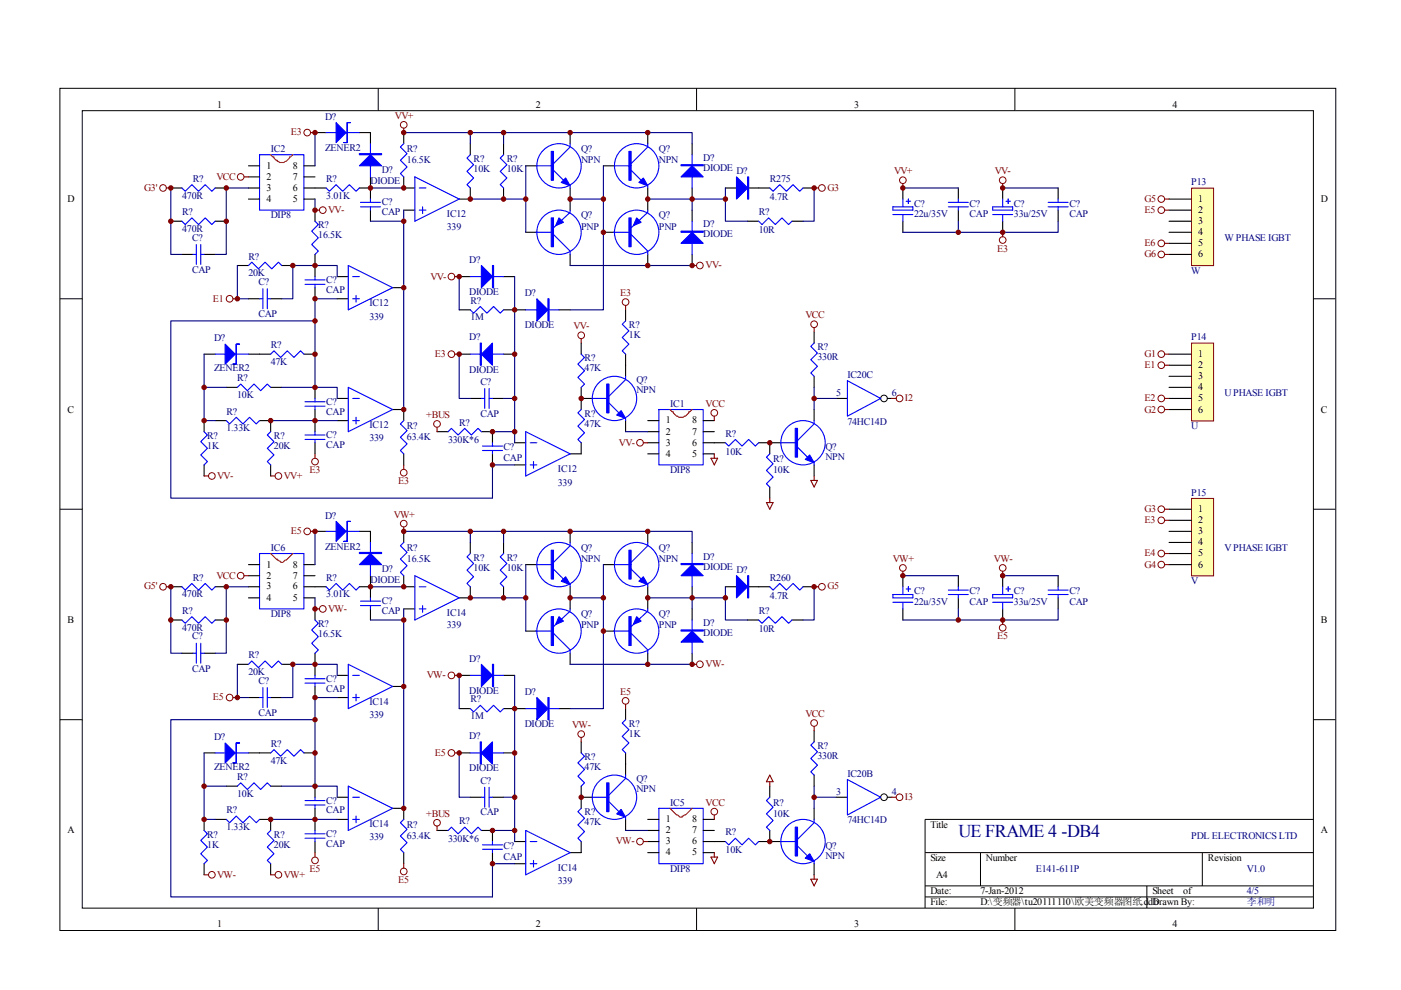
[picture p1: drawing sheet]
<svg xmlns="http://www.w3.org/2000/svg" width="297mm" height="210mm" viewBox="0 0 297 210" stroke-linecap="round" stroke-linejoin="round" font-family="sans-serif">
<g fill="none" stroke="#000" stroke-width=".21">
<path d="M12.7 18.7h270.5v178.6h-270.5zM80.2 18.7v4.7M147.7 18.7v4.7M215.2 18.7v4.7M17.4 23.5h261.1v169h-261.1zM12.7 63.3h4.7M278.4 63.3h4.7M12.7 108h4.7M278.4 108h4.7M12.7 152.6h4.7M278.4 152.6h4.7M278.4 173.7h-82.3v18.8"/>
<path d="M80.2 192.5v4.7M147.7 192.5v4.7M196.1 180.8h82.3M196.1 187.8h82.3M196.1 190.2h82.3M207.9 180.8v7M215.2 192.5v4.7M243.2 187.8v4.7M254.9 180.8v7"/>
<circle cx="187.4" cy="84.5" r=".7"/>
<circle cx="187.4" cy="169" r=".7"/>
</g>
<g fill="none" stroke="#00f" stroke-width=".23">
<path d="M38.6 39.9l.7 .7 1.4-1.4 1.4 1.4 1.4-1.4 1.4 1.4 .7-.7M55 32.8h9.4v11.8h-9.4zM69.1 39.9l.7 .7 1.5-1.4 1.4 1.4 1.4-1.4 1.4 1.4 .7-.7M69.1 28.1h7.1M78.5 30.5v7M85.6 30.5l-.7 .7 1.4 1.4-1.4 1.4 1.4 1.4-1.4 1.4 .7 .7M88 37.5l9.4 4.7-9.4 4.7zM88.9 39.9h1.4M99.7 32.8l-.7 .7 1.4 1.4-1.4 1.4 1.4 1.4-1.4 1.5 .7 .7M106.8 32.8l-.7 .7 1.4 1.4-1.4 1.4 1.4 1.4-1.4 1.5 .7 .7M113.8 35.2h3.5M117.3 36.1l2.2 2.1"/>
<path d="M120.9 30.5v.7l-3.6 3.5M120.9 39.4v.5M130.3 35.2h3.5M133.8 36.1l2.1 2.1M137.3 30.5v.7l-3.5 3.5M137.3 39.4v.5M146.7 32.8v7.1M163.2 39.9l.7 .7 1.4-1.4 1.4 1.4 1.4-1.4 1.5 1.4 .7-.7M38.6 46.9l.7 .7 1.4-1.4 1.4 1.4 1.4-1.4 1.4 1.4 .7-.7M40.9 53.9h.7M41.6 51.8v4.3M42.6 53.9h.7"/>
<path d="M42.6 51.8v4.3M52.7 56.3l.7-.7 1.4 1.4 1.4-1.4 1.4 1.4 1.4-1.4 .7 .7M64.7 59.3h4.2M66.8 46.9l.7 .7-1.4 1.4 1.4 1.4-1.4 1.4 1.4 1.4-.7 .7M66.8 58.6v.7M73.8 56.3l9.4 4.7-9.4 4.7zM74.8 58.6h1.4M76.4 42.9h4.3M76.4 43.9h4.3M78.5 42.2v.7M78.5 43.9v.7M88.9 44.6h1.4"/>
<path d="M89.6 43.9v1.4M99.7 58.6h7.1M113.6 49.3h3.3M117.3 49.7l3.6 3.5v.7M120.9 44.6v.4l-3.6 3.3M130 49.3h3.3M133.8 49.7l3.5 3.5v.7M137.3 44.6v.4l-3.5 3.3M146.7 46.9v7M160.9 46.9l.7 .7 1.4-1.4 1.4 1.4 1.4-1.4 1.4 1.4 .7-.7M45.6 75.1h7.1M55 63.3h.7"/>
<path d="M55.7 61.2v4.3M56.7 63.3h.7M56.7 61.2v4.3M57.4 75.1l.7-.7 1.4 1.4 1.4-1.4 1.4 1.4 1.4-1.4 .7 .7M64.7 60.3h4.2M66.8 60.3v.7M74.8 63.3h1.4M75.5 62.6v1.4M99.7 65.7l.7 .7 1.4-1.4 1.4 1.4 1.4-1.4 1.5 1.4 .7-.7M99.7 75.1h7.1M111.5 65.7h7M123.2 75.1l.7 .7-1.4 1.4 1.4 1.4-1.4 1.4 1.4 1.4-.7 .7"/>
<path d="M132.6 68l-.7 .7 1.4 1.5-1.4 1.4 1.4 1.4-1.4 1.4 .7 .7M132.6 79.8v.7l-3.5 3.5M172.6 72.7l-.7 .7 1.4 1.5-1.4 1.4 1.4 1.4-1.4 1.4 .7 .7M43.3 91.5l.7 .7-1.4 1.4 1.4 1.5-1.4 1.4 1.4 1.4-.7 .7M48 89.2l.7 .7 1.4-1.4 1.4 1.4 1.4-1.4 1.4 1.4 .7-.7M50.3 82.1l.7-.7 1.4 1.4 1.5-1.4 1.4 1.4 1.4-1.4 .7 .7M57.4 91.5l-.7 .7 1.4 1.4-1.4 1.5 1.4 1.4-1.4 1.4 .7 .7M64.7 85.2h4.2M64.7 86.1h4.2M64.7 93.2h4.2M64.7 92.2h4.2M66.8 84.5v.7"/>
<path d="M66.8 86.1v.7M66.8 91.5v.7M66.8 93.2v.7M73.8 82.1l9.4 4.7-9.4 4.7zM74.8 84.5h1.4M74.8 89.2h1.4M75.5 88.5v1.4M85.6 89.2l-.7 .7 1.4 1.4-1.4 1.4 1.4 1.4-1.4 1.4 .7 .7M95 91.5l.7-.7 1.4 1.4 1.4-1.4 1.4 1.4 1.5-1.4 .7 .7M102.1 84.5h.7M102.3 95.5h4.2M102.3 94.6h4.2"/>
<path d="M102.8 82.4v4.2M103.7 84.5h.7M103.7 82.4v4.2M104.4 93.9v.7M104.4 95.5v.7M111.5 91.5l9.4 4.7-9.4 4.7zM112.4 93.9h1.4M112.4 98.6h1.4M113.1 97.9v1.4M123.2 86.8l-.7 .7 1.4 1.4-1.4 1.5 1.4 1.4-1.4 1.4 .7 .7M125.6 84.5h3.5M129.1 85.4l2.1 2.1"/>
<path d="M132.6 88.7v.5M139.7 86.8h9.4v11.8h-9.4zM153.8 93.9l.7 .7 1.4-1.4 1.4 1.4 1.4-1.4 1.4 1.4 .8-.7M163.2 96.2l-.7 .7 1.4 1.4-1.4 1.4 1.4 1.5-1.4 1.4 .7 .7M165.6 93.9h3.5M169.1 94.8l2.1 2.1M172.6 89.2v.7l-3.5 3.5M172.6 98.1v.5M179.7 80.7l7 3.8-7 3.7zM55 117.4h9.4v11.7h-9.4zM69.1 112.7h7.1M78.5 115v7.1"/>
<path d="M85.6 115l-.7 .7 1.4 1.4-1.4 1.4 1.4 1.4-1.4 1.5 .7 .7M99.7 117.4l-.7 .7 1.4 1.4-1.4 1.4 1.4 1.4-1.4 1.4 .7 .7M106.8 117.4l-.7 .7 1.4 1.4-1.4 1.4 1.4 1.4-1.4 1.4 .7 .7M113.8 119.7h3.5M120.9 115v.7l-3.6 3.5M130.3 119.7h3.5M137.3 115v.7l-3.5 3.5M146.7 117.4v7M38.6 124.4l.7 .7 1.4-1.4 1.4 1.4 1.4-1.4 1.4 1.4 .7-.7M38.6 131.5l.7 .7 1.4-1.4 1.4 1.4 1.4-1.4 1.4 1.4 .7-.7M40.9 138.5h.7M41.6 136.4v4.2"/>
<path d="M42.6 136.4v4.2M42.6 138.5h.7M66.8 131.5l.7 .7-1.4 1.4 1.4 1.4-1.4 1.4 1.4 1.4-.7 .7M69.1 124.4l.7 .7 1.5-1.4 1.4 1.4 1.4-1.4 1.4 1.4 .7-.7M76.4 127.5h4.3M76.4 128.4h4.3M78.5 126.8v.7M78.5 128.4v.7M88 122.1l9.4 4.7-9.4 4.7zM88.9 124.4h1.4M88.9 129.1h1.4M89.6 128.4v1.4"/>
<path d="M113.6 133.8h3.3M117.3 134.3l3.6 3.5v.7M117.3 120.7l2.2 2.1M120.9 129.1v.5l-3.6 3.3M120.9 123.9v.5M130 133.8h3.3M133.8 134.3l3.5 3.5v.7M133.8 120.7l2.1 2.1M137.3 129.1v.5l-3.5 3.3M137.3 123.9v.5M146.7 131.5v7M160.9 131.5l.7 .7 1.4-1.4 1.4 1.4 1.4-1.4 1.4 1.4 .7-.7"/>
<path d="M163.2 124.4l.7 .7 1.4-1.4 1.4 1.4 1.4-1.4 1.5 1.4 .7-.7M45.6 159.6h7.1M52.7 140.9l.7-.8 1.4 1.5 1.4-1.5 1.4 1.5 1.4-1.5 .7 .8M55 147.9h.7M55.7 145.8v4.2M56.7 145.8v4.2M56.7 147.9h.7M57.4 159.6l.7-.7 1.4 1.4 1.4-1.4 1.4 1.4 1.4-1.4 .7 .7M64.7 143.9h4.2M64.7 144.8h4.2M66.8 143.2v.7M66.8 144.8v.7"/>
<path d="M73.8 140.9l9.4 4.6-9.4 4.7zM74.8 143.2h1.4M74.8 147.9h1.4M75.5 147.2v1.4M99.7 150.2l.7 .7 1.4-1.4 1.4 1.4 1.4-1.4 1.5 1.4 .7-.7M99.7 143.2h7.1M99.7 159.6h7.1M111.5 150.2h7M123.2 159.6l.7 .7-1.4 1.5 1.4 1.4-1.4 1.4 1.4 1.4-.7 .7M132.6 152.6l-.7 .7 1.4 1.4-1.4 1.4 1.4 1.4-1.4 1.4 .7 .7M172.6 157.3l-.7 .7 1.4 1.4-1.4 1.4 1.4 1.4-1.4 1.4 .7 .7M43.3 176.1l.7 .7-1.4 1.4 1.4 1.4-1.4 1.4 1.4 1.4-.7 .7"/>
<path d="M48 173.7l.7 .7 1.4-1.4 1.4 1.4 1.4-1.4 1.4 1.4 .7-.7M50.3 166.7l.7-.7 1.4 1.4 1.5-1.4 1.4 1.4 1.4-1.4 .7 .7M57.4 176.1l-.7 .7 1.4 1.4-1.4 1.4 1.4 1.4-1.4 1.4 .7 .7M64.7 169.7h4.2M64.7 170.7h4.2M64.7 177.7h4.2M64.7 176.8h4.2M66.8 169v.7M66.8 170.7v.7M66.8 176.1v.7M66.8 177.7v.7M73.8 166.7l9.4 4.7-9.4 4.7z"/>
<path d="M74.8 169h1.4M74.8 173.7h1.4M75.5 173v1.4M85.6 173.7l-.7 .7 1.4 1.4-1.4 1.5 1.4 1.4-1.4 1.4 .7 .7M95 176.1l.7-.7 1.4 1.4 1.4-1.4 1.4 1.4 1.5-1.4 .7 .7M102.1 169h.7M102.3 179.1h4.2M102.8 166.9v4.2M103.7 166.9v4.2M103.7 169h.7M104.4 178.4v.7M111.5 176.1l9.4 4.7-9.4 4.7z"/>
<path d="M112.4 178.4h1.4M123.2 171.4l-.7 .7 1.4 1.4-1.4 1.4 1.4 1.4-1.4 1.4 .7 .7M125.6 169h3.5M129.1 170l2.1 2.1M132.6 164.3v.7l-3.5 3.6M132.6 173.3v.4M139.7 171.4h9.4v11.7h-9.4zM153.8 178.4l.7 .7 1.4-1.4 1.4 1.4 1.4-1.4 1.4 1.4 .8-.7M163.2 169l-.7 .7 1.4 1.4-1.4 1.5 1.4 1.4-1.4 1.4 .7 .7M165.6 178.4h3.5M169.1 179.4l2.1 2.1M172.6 173.7v.7l-3.5 3.6"/>
<path d="M179.7 165.3l7 3.7-7 3.8zM102.3 180.1h4.2M104.4 180.1v.7M112.4 183.1h1.4M113.1 182.4v1.4M172.6 182.7v.4"/>
<circle cx="118.5" cy="35.2" r="4.7"/>
<circle cx="135" cy="35.2" r="4.7"/>
<circle cx="118.5" cy="49.3" r="4.7"/>
<circle cx="135" cy="49.3" r="4.7"/>
<circle cx="130.3" cy="84.5" r="4.7"/>
<circle cx="170.3" cy="93.9" r="4.7"/>
<circle cx="118.5" cy="119.7" r="4.7"/>
<circle cx="135" cy="119.7" r="4.7"/>
<circle cx="118.5" cy="133.8" r="4.7"/>
<circle cx="135" cy="133.8" r="4.7"/>
<circle cx="130.3" cy="169" r="4.7"/>
<circle cx="170.3" cy="178.4" r="4.7"/>
</g>
<g fill="none" stroke="#000" stroke-width=".23">
<path d="M36.2 39.9h2.4M45.6 39.9h2.4M52.7 35.2h2.3M52.7 37.5h2.3M52.7 39.9h2.3M64.4 35.2h2.4M64.4 37.5h2.4M64.4 39.9h4.7M66.8 28.1h2.3M76.2 39.9h2.3M76.2 28.1h2.3v2.4M78.5 37.5v4.7"/>
<path d="M85.6 37.5v2.4h2.4M85.6 28.1v2.4M99.7 39.9v2.3h-2.3M99.7 30.5v2.3M106.8 30.5v2.3M106.8 39.9v2.3M111.5 35.2h2.3M120.9 28.1v2.4M120.9 39.9v4.7M127.9 35.2h2.4M137.3 28.1v2.4M137.3 39.9v4.7"/>
<path d="M146.7 30.5v2.3M146.7 39.9v2.3M153.8 39.9h2.4M158.5 39.9h4.7M170.3 39.9h2.3M36.2 46.9h2.4M38.6 53.9h2.3M43.3 53.9h2.3M45.6 46.9h2.4M50.3 56.3h2.4M52.7 42.2h2.3M59.7 56.3h2.4"/>
<path d="M64.4 42.2h2.4M66.8 44.6v2.3M66.8 53.9v4.7M71.5 58.6h2.3M78.5 44.6v2.3M85.6 44.6h2.4M97.4 58.6h2.3M106.8 58.6h2.3M111.5 49.3h2.3M120.9 53.9v2.4M127.9 49.3h2.4M137.3 53.9v2.4"/>
<path d="M146.7 44.6v2.3M146.7 53.9v2.4M158.5 46.9h2.4M167.9 46.9h2.4M43.3 75.1h2.3M52.7 63.3h2.3M52.7 75.1h4.7M57.4 63.3h2.3M64.4 75.1h2.4M66.8 61v2.3M71.5 63.3h2.3M83.2 61h2.4"/>
<path d="M97.4 75.1h2.3M97.4 65.7h2.3M106.8 75.1h2.3M106.8 65.7h4.7M118.5 65.7h2.4M123.2 72.7v2.4M132.6 65.7v2.3M132.6 75.1v4.7M172.6 70.4v2.3M172.6 79.8v2.3M43.3 89.2v2.3M43.3 98.6v2.3"/>
<path d="M45.6 89.2h2.4M48 82.1h2.3M55 89.2h2.4v2.3M57.4 98.6v2.3M57.4 82.1h2.3M66.8 82.1v2.4M66.8 86.8v4.7M66.8 93.9v2.3M71.5 84.5h2.3M71.5 89.2h2.3M83.2 86.8h2.4v2.4M85.6 96.2v2.4"/>
<path d="M92.7 91.5h2.3M99.7 84.5h2.4M102.1 91.5h2.3v2.4M104.4 84.5h2.4M104.4 96.2v2.4M109.1 93.9h2.4M109.1 98.6h2.4M123.2 84.5h2.4M123.2 93.9v2.3h-2.3M123.2 82.1v4.7M132.6 89.2v2.3M137.3 89.2h2.4"/>
<path d="M137.3 93.9h2.4M137.3 96.2h2.4M137.3 91.5h2.4M149.1 89.2h2.3M149.1 93.9h4.7M149.1 96.2h2.3M149.1 91.5h2.3M160.9 93.9h4.7M163.2 93.9v2.3M172.6 86.8v2.4M172.6 98.6v2.3M177.3 84.5h2.4"/>
<path d="M188.1 84.5h1M52.7 119.7h2.3M64.4 119.7h2.4M66.8 112.7h2.3M76.2 112.7h2.3v2.3M85.6 112.7v2.3M99.7 115v2.4M106.8 115v2.4M111.5 119.7h2.3M120.9 112.7v2.3M127.9 119.7h2.4M137.3 112.7v2.3"/>
<path d="M146.7 115v2.4M163.2 103.3v2.3M36.2 124.4h2.4M36.2 131.5h2.4M38.6 138.5h2.3M43.3 138.5h2.3M45.6 124.4h2.4M45.6 131.5h2.4M52.7 122.1h2.3M52.7 124.4h2.3M52.7 126.8h2.3M64.4 122.1h2.4"/>
<path d="M64.4 124.4h4.7M64.4 126.8h2.4M66.8 129.1v2.4M66.8 138.5v4.7M76.2 124.4h2.3M78.5 122.1v4.7M78.5 129.1v2.4M85.6 122.1v2.3h2.4M85.6 129.1h2.4M99.7 124.4v2.4h-2.3M106.8 124.4v2.4M111.5 133.8h2.3"/>
<path d="M120.9 124.4v4.7M120.9 138.5v2.4M127.9 133.8h2.4M137.3 124.4v4.7M137.3 138.5v2.4M146.7 124.4v2.4M146.7 129.1v2.4M146.7 138.5v2.4M153.8 124.4h2.4M158.5 124.4h4.7M158.5 131.5h2.4M167.9 131.5h2.4"/>
<path d="M170.3 124.4h2.3M43.3 159.6h2.3M50.3 140.9h2.4M52.7 147.9h2.3M52.7 159.6h4.7M57.4 147.9h2.3M59.7 140.9h2.4M64.4 159.6h2.4M66.8 145.5v2.4M71.5 143.2h2.3M71.5 147.9h2.3M83.2 145.5h2.4"/>
<path d="M97.4 143.2h2.3M97.4 159.6h2.3M97.4 150.2h2.3M106.8 143.2h2.3M106.8 159.6h2.3M106.8 150.2h4.7M118.5 150.2h2.4M123.2 157.3v2.3M132.6 150.2v2.4M132.6 159.6v4.7M172.6 154.9v2.4M43.3 173.7v2.4"/>
<path d="M45.6 173.7h2.4M48 166.7h2.3M55 173.7h2.4v2.4M57.4 166.7h2.3M66.8 166.7v2.3M66.8 171.4v4.7M66.8 178.4v2.4M71.5 169h2.3M71.5 173.7h2.3M83.2 171.4h2.4v2.3M92.7 176.1h2.3M99.7 169h2.4"/>
<path d="M102.1 176.1h2.3v2.3M104.4 169h2.4M109.1 178.4h2.4M123.2 166.7v4.7M123.2 178.4v2.4h-2.3M123.2 169h2.4M132.6 173.7v2.4M137.3 173.7h2.4M137.3 178.4h2.4M137.3 176.1h2.4M149.1 173.7h2.3M149.1 178.4h4.7"/>
<path d="M149.1 176.1h2.3M160.9 178.4h4.7M163.2 166.7v2.3M163.2 176.1v2.3M172.6 164.3v2.4M172.6 171.4v2.3M177.3 169h2.4M188.1 169h1M43.3 183.1v2.4M57.4 183.1v2.4M85.6 180.8v2.3M104.4 180.8v2.3"/>
<path d="M109.1 183.1h2.4M137.3 180.8h2.4M149.1 180.8h2.3M172.6 183.1v2.4"/>
</g>
<path d="M57.4 32.8l.5 .5h.2a.83 .83 0 0 0 .7 .7v.2a1.83 1.83 0 0 0 2.1-.2l.5-.5v-.2h.2l.5-.5M142 86.8l.5 .5h.2a1.74 1.74 0 0 0 1.7 1.2 1.74 1.74 0 0 0 1.6-1.2h.3l.4-.5M57.4 117.4l1.2 1.1h.2v.3l.7 .2v.2a.74 .74 0 0 0 .9-.4h.3l1.4-1.4M142 171.4l1.5 1.4h.2a.74 .74 0 0 0 .9 .5v-.3a4.2 4.2 0 0 0 2.1-1.6" fill="none" stroke="#f00" stroke-width=".23"/>
<g fill="#00f" stroke="#00f" stroke-width=".23">
<path d="M76.2 35.2l2.3-2.4 2.4 2.4z"/>
<path d="M71.3 26l2.1 2.1-2.1 2.1z"/>
<path d="M119 38.7l.9-1 1 1.7z"/>
<path d="M135.5 38.7l.9-1 .9 1.7z"/>
<path d="M118.5 46.2l1 .9-1.7 .7z"/>
<path d="M135 46.2l.9 .9-1.6 .7z"/>
<path d="M144.4 37.5l2.3-2.3 2.4 2.3z"/>
<path d="M144.4 51.6l2.3-2.3 2.4 2.3z"/>
<path d="M156.2 37.5l2.3 2.4-2.3 2.3z"/>
<path d="M47.7 73l2.2 2.1-2.2 2.1z"/>
<path d="M102.1 56.3l2.3 2.3-2.3 2.4z"/>
<path d="M102.1 75.1l2.3-2.4v4.7z"/>
<path d="M113.8 63.3l2.4 2.4-2.4 2.3z"/>
<path d="M130.8 88l.9-.9 .9 1.6z"/>
<path d="M170.7 97.4l1-.9 .9 1.6z"/>
<path d="M76.2 119.7l2.3-2.3 2.4 2.3z"/>
<path d="M71.3 110.6l2.1 2.1-2.1 2.1z"/>
<path d="M119 123.2l.9-.9 1 1.6z"/>
<path d="M135.5 123.2l.9-.9 .9 1.6z"/>
<path d="M118.5 130.8l1 .9-1.7 .7z"/>
<path d="M135 130.8l.9 .9-1.6 .7z"/>
<path d="M144.4 122.1l2.3-2.4 2.4 2.4z"/>
<path d="M144.4 136.2l2.3-2.4 2.4 2.4z"/>
<path d="M156.2 122.1l2.3 2.3-2.3 2.4z"/>
<path d="M47.7 157.5l2.2 2.1-2.2 2.2z"/>
<path d="M102.1 140.9l2.3 2.3-2.3 2.3z"/>
<path d="M102.1 159.6l2.3-2.3v4.7z"/>
<path d="M113.8 147.9l2.4 2.3-2.4 2.4z"/>
<path d="M131.7 171.6l.9 1.7-1.8-.7z"/>
<path d="M170.7 182l1-1 .9 1.7z"/>
<path d="M76.2 32.6h4.7v.2h-4.7z" fill-rule="evenodd"/>
<path d="M73.6 26v4.2h-.7h.7v-4.2h.7z" fill-rule="evenodd"/>
<path d="M116.9 32.1h.4v6.1h-.4z" fill-rule="evenodd"/>
<path d="M133.3 32.1h.5v6.1h-.5z" fill-rule="evenodd"/>
<path d="M116.9 46.2h.4v6.1h-.4z" fill-rule="evenodd"/>
<path d="M133.3 46.2h.5v6.1h-.5z" fill-rule="evenodd"/>
<path d="M144.4 34.9h4.7v.3h-4.7z" fill-rule="evenodd"/>
<path d="M144.4 49h4.7v.3h-4.7z" fill-rule="evenodd"/>
<path d="M158.5 37.5h.2v4.7h-.2z" fill-rule="evenodd"/>
<path d="M50.1 73v4.2h-.7h.7v-4.2h.7z" fill-rule="evenodd"/>
<path d="M104.4 56.3h.2v4.7h-.2z" fill-rule="evenodd"/>
<path d="M101.8 72.7h.3v4.7h-.3z" fill-rule="evenodd"/>
<path d="M116.2 63.3h.2v4.7h-.2z" fill-rule="evenodd"/>
<path d="M128.6 81.4h.5v6.1h-.5z" fill-rule="evenodd"/>
<path d="M168.6 90.8h.5v6.1h-.5z" fill-rule="evenodd"/>
<path d="M76.2 117.1h4.7v.3h-4.7z" fill-rule="evenodd"/>
<path d="M73.6 110.6v4.2h-.7h.7v-4.2h.7z" fill-rule="evenodd"/>
<path d="M116.9 116.7h.4v6.1h-.4z" fill-rule="evenodd"/>
<path d="M133.3 116.7h.5v6.1h-.5z" fill-rule="evenodd"/>
<path d="M116.9 130.8h.4v6.1h-.4z" fill-rule="evenodd"/>
<path d="M133.3 130.8h.5v6.1h-.5z" fill-rule="evenodd"/>
<path d="M144.4 119.5h4.7v.2h-4.7z" fill-rule="evenodd"/>
<path d="M144.4 133.6h4.7v.2h-4.7z" fill-rule="evenodd"/>
<path d="M158.5 122.1h.2v4.7h-.2z" fill-rule="evenodd"/>
<path d="M50.1 157.5v4.3h-.7h.7v-4.3h.7z" fill-rule="evenodd"/>
<path d="M104.4 140.9h.2v4.6h-.2z" fill-rule="evenodd"/>
<path d="M101.8 157.3h.3v4.7h-.3z" fill-rule="evenodd"/>
<path d="M116.2 147.9h.2v4.7h-.2z" fill-rule="evenodd"/>
<path d="M128.6 166h.5v6.1h-.5z" fill-rule="evenodd"/>
<path d="M168.6 175.4h.5v6.1h-.5z" fill-rule="evenodd"/>
</g>
<g fill="none" stroke="#800000" stroke-width=".21">
<circle cx="34.6" cy="39.9" r=".7"/>
<circle cx="51" cy="37.5" r=".71"/>
<circle cx="65.1" cy="28.1" r=".7"/>
<circle cx="85.6" cy="26.5" r=".71"/>
<circle cx="174.3" cy="39.9" r=".71"/>
<circle cx="68.4" cy="44.6" r=".71"/>
<circle cx="95.7" cy="58.6" r=".71"/>
<circle cx="48.7" cy="63.3" r=".71"/>
<circle cx="95.7" cy="75.1" r=".71"/>
<circle cx="123.2" cy="71.1" r=".71"/>
<circle cx="132.6" cy="64" r=".71"/>
<circle cx="172.6" cy="68.7" r=".71"/>
<circle cx="66.8" cy="97.9" r=".71"/>
<circle cx="92.7" cy="89.9" r=".71"/>
<circle cx="135.7" cy="93.9" r=".71"/>
<circle cx="151.4" cy="87.5" r=".71"/>
<circle cx="190.7" cy="84.5" r=".71"/>
<circle cx="44.9" cy="100.9" r=".71"/>
<circle cx="59" cy="100.9" r=".71"/>
<circle cx="65.1" cy="112.7" r=".71"/>
<circle cx="85.6" cy="100.2" r=".71"/>
<circle cx="85.6" cy="111" r=".71"/>
<circle cx="34.6" cy="124.4" r=".7"/>
<circle cx="51" cy="122.1" r=".71"/>
<circle cx="68.4" cy="129.1" r=".71"/>
<circle cx="174.3" cy="124.4" r=".71"/>
<circle cx="48.7" cy="147.9" r=".71"/>
<circle cx="95.7" cy="143.2" r=".71"/>
<circle cx="95.7" cy="159.6" r=".71"/>
<circle cx="123.2" cy="155.6" r=".7"/>
<circle cx="132.6" cy="148.6" r=".71"/>
<circle cx="172.6" cy="153.3" r=".71"/>
<circle cx="92.7" cy="174.4" r=".71"/>
<circle cx="135.7" cy="178.4" r=".71"/>
<circle cx="151.4" cy="172.1" r=".71"/>
<circle cx="190.7" cy="169" r=".71"/>
<circle cx="44.9" cy="185.5" r=".71"/>
<circle cx="59" cy="185.5" r=".71"/>
<circle cx="66.8" cy="182.4" r=".71"/>
<circle cx="85.6" cy="184.8" r=".71"/>
</g>
<g fill="none" stroke="#800000" stroke-width=".23">
<path d="M35.3 39.9h.9M51.7 37.5h1M65.8 28.1h1M85.6 27.2v.9M172.6 39.9h1M66.8 44.6h.9M96.4 58.6h1M49.4 63.3h.9M96.4 75.1h1M123.2 71.8v.9M132.6 64.8v.9M172.6 69.5v.9"/>
<path d="M66.8 96.2v1M85.6 98.6v.9M92.7 90.6v.9M136.4 93.9h.9M150.7 97.2h1.5l-.8 1.4zM151.4 88.2v1M151.4 96.2v1M189.1 84.5h.9M43.3 100.9h.9M57.4 100.9h.9M65.8 112.7h1M85.6 111.7v1"/>
<path d="M162.5 106.6h1.4l-.7 1.4zM163.2 105.6v1M171.9 101.9h1.4l-.7 1.4zM172.6 100.9v1M35.3 124.4h.9M51.7 122.1h1M66.8 129.1h.9M172.6 124.4h1M49.4 147.9h.9M96.4 143.2h1M96.4 159.6h1M123.2 156.4v.9"/>
<path d="M132.6 149.3v.9M172.6 154v.9M92.7 175.1v1M136.4 178.4h.9M151.4 172.8v.9M163.2 165.7v1M163.2 164.3l.7 1.4h-1.4zM189.1 169h.9M43.3 185.5h.9M57.4 185.5h.9M66.8 180.8v.9M85.6 183.1v1"/>
<path d="M150.7 181.7h1.5l-.8 1.4zM151.4 180.8v.9M171.9 186.4h1.4l-.7 1.4zM172.6 185.5v.9"/>
</g>
<g fill="none" stroke="#000080" stroke-width=".23">
<path d="M36.2 39.9v14h2.4M52.7 39.9h-4.7v14h-2.4M66.8 28.1v7.1M78.5 39.9h7.1M85.6 28.1h61.1v2.4M99.7 28.1v2.4M106.8 28.1v2.4M111.5 35.2v14.1M127.9 35.2v30.5h-7M153.8 39.9v7h4.7M172.6 39.9v7h-2.3M50.3 56.3v7h2.4"/>
<path d="M66.8 42.2v2.4M71.5 58.6v-2.3h-9.4v7h-2.4M85.6 44.6v2.3h-7.1M85.6 46.9v39.9M97.4 58.6v7.1M99.7 42.2h11.8M109.1 58.6v32.9M120.9 42.2h7M120.9 56.3h25.8M137.3 42.2h16.5M146.7 42.2v2.4M43.3 75.1v14.1h2.3"/>
<path d="M66.8 68h-30.6v37.6h68.2v-7h4.7M71.5 63.3h-4.7v18.8h-7.1M97.4 75.1v9.4h2.3M43.3 82.1h4.7M57.4 89.2h14.1M66.8 82.1h4.7v2.4M104.4 91.5h4.7v2.4M106.8 84.5h2.3M132.6 91.5h4.7M172.6 84.5h4.7M172.6 82.1v4.7M66.8 112.7v7"/>
<path d="M85.6 112.7h61.1v2.3M99.7 112.7v2.3M106.8 112.7v2.3M111.5 119.7v14.1M127.9 119.7v30.5h-7M36.2 124.4v14.1h2.4M52.7 124.4h-4.7v14.1h-2.4M66.8 126.8v2.3M78.5 124.4h7.1M85.6 129.1v2.4h-7.1M85.6 131.5v39.9M99.7 126.8h11.8"/>
<path d="M120.9 126.8h7M137.3 126.8h16.5M146.7 126.8v2.3M153.8 124.4v7.1h4.7M172.6 124.4v7.1h-2.3M43.3 159.6v14.1h2.3M50.3 140.9v7h2.4M66.8 152.6h-30.6v37.6h68.2v-7.1h4.7M71.5 143.2v-2.3h-9.4v7h-2.4M71.5 147.9h-4.7v18.8h-7.1M97.4 159.6v9.4h2.3M97.4 143.2v7"/>
<path d="M109.1 143.2v32.9M120.9 140.9h25.8M43.3 166.7h4.7M57.4 173.7h14.1M66.8 166.7h4.7v2.3M104.4 176.1h4.7v2.3M106.8 169h2.3M132.6 176.1h4.7M172.6 166.7v4.7M172.6 169h4.7"/>
</g>
<g fill="#800000" stroke="#800000" stroke-width=".21">
<circle cx="48" cy="39.9" r=".47"/>
<circle cx="36.2" cy="46.9" r=".47"/>
<circle cx="48" cy="46.9" r=".47"/>
<circle cx="78.5" cy="39.9" r=".47"/>
<circle cx="85.6" cy="39.9" r=".47"/>
<circle cx="99.7" cy="42.2" r=".47"/>
<circle cx="120.9" cy="28.1" r=".47"/>
<circle cx="120.9" cy="42.2" r=".47"/>
<circle cx="137.3" cy="28.1" r=".47"/>
<circle cx="137.3" cy="42.2" r=".47"/>
<circle cx="137.3" cy="56.3" r=".47"/>
<circle cx="127.9" cy="49.3" r=".47"/>
<circle cx="106.8" cy="42.2" r=".47"/>
<circle cx="111.5" cy="42.2" r=".47"/>
<circle cx="99.7" cy="28.1" r=".47"/>
<circle cx="106.8" cy="28.1" r=".47"/>
<circle cx="127.9" cy="42.2" r=".47"/>
<circle cx="146.7" cy="42.2" r=".47"/>
<circle cx="153.8" cy="42.2" r=".47"/>
<circle cx="85.6" cy="61" r=".47"/>
<circle cx="85.6" cy="86.8" r=".47"/>
<circle cx="66.8" cy="56.3" r=".47"/>
<circle cx="62.1" cy="56.3" r=".47"/>
<circle cx="85.6" cy="46.9" r=".47"/>
<circle cx="66.8" cy="63.3" r=".47"/>
<circle cx="66.8" cy="89.2" r=".47"/>
<circle cx="66.8" cy="82.1" r=".47"/>
<circle cx="104.4" cy="91.5" r=".47"/>
<circle cx="104.4" cy="98.6" r=".47"/>
<circle cx="50.3" cy="63.3" r=".47"/>
<circle cx="57.4" cy="89.2" r=".47"/>
<circle cx="43.3" cy="89.2" r=".47"/>
<circle cx="66.8" cy="75.1" r=".47"/>
<circle cx="43.3" cy="82.1" r=".47"/>
<circle cx="66.8" cy="68" r=".47"/>
<circle cx="109.1" cy="65.7" r=".47"/>
<circle cx="109.1" cy="75.1" r=".47"/>
<circle cx="109.1" cy="91.5" r=".47"/>
<circle cx="109.1" cy="84.5" r=".47"/>
<circle cx="123.2" cy="84.5" r=".47"/>
<circle cx="163.2" cy="93.9" r=".47"/>
<circle cx="48" cy="124.4" r=".47"/>
<circle cx="36.2" cy="131.5" r=".47"/>
<circle cx="48" cy="131.5" r=".47"/>
<circle cx="78.5" cy="124.4" r=".47"/>
<circle cx="85.6" cy="124.4" r=".47"/>
<circle cx="99.7" cy="126.8" r=".47"/>
<circle cx="120.9" cy="112.7" r=".47"/>
<circle cx="120.9" cy="126.8" r=".47"/>
<circle cx="137.3" cy="112.7" r=".47"/>
<circle cx="137.3" cy="126.8" r=".47"/>
<circle cx="137.3" cy="140.8" r=".47"/>
<circle cx="127.9" cy="133.8" r=".47"/>
<circle cx="106.8" cy="126.8" r=".47"/>
<circle cx="111.5" cy="126.8" r=".47"/>
<circle cx="99.7" cy="112.7" r=".47"/>
<circle cx="106.8" cy="112.7" r=".47"/>
<circle cx="127.9" cy="126.8" r=".47"/>
<circle cx="146.7" cy="126.8" r=".47"/>
<circle cx="153.8" cy="126.8" r=".47"/>
<circle cx="85.6" cy="145.5" r=".47"/>
<circle cx="85.6" cy="171.4" r=".47"/>
<circle cx="66.8" cy="140.8" r=".47"/>
<circle cx="62.1" cy="140.8" r=".47"/>
<circle cx="85.6" cy="131.5" r=".47"/>
<circle cx="66.8" cy="147.9" r=".47"/>
<circle cx="66.8" cy="173.7" r=".47"/>
<circle cx="66.8" cy="166.7" r=".47"/>
<circle cx="104.4" cy="176.1" r=".47"/>
<circle cx="104.4" cy="183.1" r=".47"/>
<circle cx="57.4" cy="173.7" r=".47"/>
<circle cx="43.3" cy="173.7" r=".47"/>
<circle cx="66.8" cy="159.6" r=".47"/>
<circle cx="43.3" cy="166.7" r=".47"/>
<circle cx="66.8" cy="152.6" r=".47"/>
<circle cx="109.1" cy="150.2" r=".47"/>
<circle cx="109.1" cy="159.6" r=".47"/>
<circle cx="109.1" cy="176.1" r=".47"/>
<circle cx="109.1" cy="169" r=".47"/>
<circle cx="123.2" cy="169" r=".47"/>
<circle cx="163.2" cy="178.4" r=".47"/>
<circle cx="172.6" cy="84.5" r=".47"/>
<circle cx="172.6" cy="169" r=".47"/>
</g>
<path d="M252.7 40h4.6v16.3h-4.6z" fill="#ffffb0"/>
<path d="M252.6 39.9h4.7v16.4h-4.7z" fill="none" stroke="#800000" stroke-width=".21"/>
<path d="M247.9 42.2h4.7M247.9 44.6h4.7M247.9 46.9h4.7M247.9 49.3h4.7M247.9 51.6h4.7M247.9 53.9h4.7" fill="none" stroke="#000" stroke-width=".23"/>
<path d="M252.7 72.8h4.6v16.5h-4.6z" fill="#ffffb0"/>
<path d="M252.6 72.7h4.7v16.6h-4.7z" fill="none" stroke="#800000" stroke-width=".21"/>
<path d="M247.9 75.1h4.7M247.9 77.4h4.7M247.9 79.8h4.7M247.9 82.1h4.7M247.9 84.5h4.7M247.9 86.8h4.7" fill="none" stroke="#000" stroke-width=".23"/>
<path d="M252.7 105.8h4.6v16.3h-4.6z" fill="#ffffb0"/>
<g fill="none" stroke="#800000" stroke-width=".21">
<path d="M252.6 105.7h4.7v16.4h-4.7z"/>
<circle cx="191.4" cy="38.2" r=".71"/>
<circle cx="212.6" cy="38.2" r=".71"/>
<circle cx="148.4" cy="56.3" r=".7"/>
<circle cx="212.6" cy="50.9" r=".71"/>
<circle cx="246.2" cy="51.6" r=".71"/>
<circle cx="246.2" cy="53.9" r=".7"/>
<circle cx="246.2" cy="44.6" r=".7"/>
<circle cx="246.2" cy="42.2" r=".7"/>
<circle cx="246.2" cy="75.1" r=".7"/>
<circle cx="246.2" cy="77.4" r=".7"/>
<circle cx="246.2" cy="84.5" r=".7"/>
<circle cx="246.2" cy="86.8" r=".7"/>
<circle cx="246.2" cy="110.3" r=".71"/>
<circle cx="246.2" cy="119.7" r=".7"/>
<circle cx="246.2" cy="108" r=".7"/>
<circle cx="246.2" cy="117.4" r=".7"/>
<circle cx="191.4" cy="120.4" r=".71"/>
<circle cx="212.6" cy="120.4" r=".71"/>
<circle cx="212.6" cy="133.1" r=".71"/>
<circle cx="148.4" cy="140.8" r=".71"/>
</g>
<g fill="none" stroke="#000" stroke-width=".23">
<path d="M191.4 39.9v2.3M203.2 39.9v2.3M212.6 39.9v2.3M224.3 39.9v2.3M191.4 46.9v2.4M203.2 44.6v2.3M212.6 46.9v2.4M224.3 44.6v2.3M247.9 108h4.7M247.9 110.3h4.7M247.9 112.7h4.7M247.9 115h4.7"/>
<path d="M247.9 117.4h4.7M247.9 119.7h4.7M191.4 122.1v2.3M191.4 129.1v2.4M203.2 122.1v2.3M203.2 126.8v2.3M212.6 122.1v2.3M212.6 129.1v2.4M224.3 122.1v2.3M224.3 126.8v2.3"/>
</g>
<g fill="none" stroke="#800000" stroke-width=".23">
<path d="M191.4 38.9v1M212.6 38.9v1M146.7 56.3h1M212.6 49.3v.9M246.9 42.2h1M246.9 44.6h1M246.9 51.6h1M246.9 53.9h1M246.9 75.1h1M246.9 77.4h1M246.9 86.8h1M246.9 84.5h1"/>
<path d="M246.9 110.3h1M246.9 108h1M246.9 119.7h1M246.9 117.4h1M191.4 121.1v1M212.6 121.1v1M212.6 131.5v.9M146.7 140.9h1"/>
</g>
<g fill="#800000" stroke="#800000" stroke-width=".21">
<circle cx="36.2" cy="39.9" r=".47"/>
<circle cx="36.2" cy="124.4" r=".47"/>
<circle cx="172.6" cy="39.9" r=".47"/>
<circle cx="172.6" cy="124.4" r=".47"/>
<circle cx="66.8" cy="28.1" r=".47"/>
<circle cx="85.6" cy="28.1" r=".47"/>
<circle cx="66.8" cy="44.6" r=".47"/>
<circle cx="97.4" cy="58.6" r=".47"/>
<circle cx="97.4" cy="75.1" r=".47"/>
<circle cx="66.8" cy="112.7" r=".47"/>
<circle cx="85.6" cy="112.7" r=".47"/>
<circle cx="66.8" cy="129.1" r=".47"/>
<circle cx="97.4" cy="143.2" r=".47"/>
<circle cx="97.4" cy="159.6" r=".47"/>
<circle cx="50.3" cy="147.9" r=".47"/>
<circle cx="203.2" cy="49.2" r=".47"/>
<circle cx="203.2" cy="131.5" r=".47"/>
<circle cx="191.4" cy="39.9" r=".47"/>
<circle cx="212.6" cy="39.9" r=".47"/>
<circle cx="212.6" cy="49.3" r=".47"/>
<circle cx="212.6" cy="122.1" r=".47"/>
<circle cx="191.4" cy="122.1" r=".47"/>
<circle cx="212.6" cy="131.5" r=".47"/>
<circle cx="146.7" cy="56.3" r=".47"/>
<circle cx="146.7" cy="140.8" r=".47"/>
</g>
<g fill="none" stroke="#00f" stroke-width=".23">
<path d="M189.3 43.9h4.2v.7h-4.2zM189.3 45.5h4.2M191.4 42.2v1.7M191.4 45.5v1.4M192.1 42.7h1M192.6 42.2v.9M201.1 43.9h4.2M201.1 42.9h4.2M203.2 42.2v.7M203.2 43.9v.7M210.5 43.9h4.2v.7h-4.2zM210.5 45.5h4.2"/>
<path d="M212.6 42.2v1.7M212.6 45.5v1.4M213.3 42.7h.9M213.8 42.2v.9M222.2 43.9h4.3M222.2 42.9h4.3M224.3 42.2v.7M224.3 43.9v.7M189.3 126.1h4.2v.7h-4.2zM189.3 127.7h4.2M191.4 124.4v1.7M191.4 127.7v1.4"/>
<path d="M192.1 124.9h1M192.6 124.4v.9M201.1 126.1h4.2M201.1 125.1h4.2M203.2 124.4v.7M203.2 126.1v.7M210.5 126.1h4.2v.7h-4.2zM210.5 127.7h4.2M212.6 124.4v1.7M212.6 127.7v1.4M213.3 124.9h.9M213.8 124.4v.9"/>
<path d="M222.2 126.1h4.3M222.2 125.1h4.3M224.3 124.4v.7M224.3 126.1v.7"/>
</g>
<path d="M191.4 39.9h11.8M212.6 39.9h11.7M203.2 46.9v2.4M224.3 46.9v2.4h-32.9M191.4 122.1h11.8M203.2 129.1v2.4M212.6 122.1h11.7M224.3 129.1v2.4h-32.9" fill="none" stroke="#000080" stroke-width=".23"/>
<text font-size="3.8" fill="#000080" x="203.2" y="177.5">UE FRAME 4 -DB4</text>
<g font-size="2.1">
<text x="46.1" y="22.9">1</text>
<text x="113.6" y="22.9">2</text>
<text x="181.1" y="22.9">3</text>
<text x="248.6" y="22.9">4</text>
<text x="56.5" y="35.7">1</text>
<text x="62.1" y="35.7">8</text>
<text x="56.5" y="38.1">2</text>
<text x="56.5" y="40.5">3</text>
<text x="62.1" y="40.5">6</text>
<text x="62.1" y="38.1">7</text>
<text x="14.3" y="42.8">D</text>
<text x="56.5" y="42.8">4</text>
<text x="62.1" y="42.8">5</text>
<text x="254" y="42.8">1</text>
<text x="254" y="45.1">2</text>
<text x="254" y="47.5">3</text>
<text x="280.1" y="42.8">D</text>
<text x="254" y="49.9">4</text>
<text x="254" y="52.2">5</text>
<text x="254" y="54.5">6</text>
<text x="254" y="75.7">1</text>
<text x="254" y="78.1">2</text>
<text x="254" y="80.4">3</text>
<text x="254" y="82.7">4</text>
<text x="14.3" y="87.5">C</text>
<text x="141.1" y="89.8">1</text>
<text x="146.7" y="89.8">8</text>
<text x="254" y="85.1">5</text>
<text x="254" y="87.5">6</text>
<text x="280.1" y="87.5">C</text>
<text x="141.1" y="92.1">2</text>
<text x="141.1" y="94.5">3</text>
<text x="146.7" y="94.5">6</text>
<text x="146.7" y="92.1">7</text>
<text x="141.1" y="96.9">4</text>
<text x="146.7" y="96.9">5</text>
<text x="254" y="108.6">1</text>
<text x="254" y="110.9">2</text>
<text x="254" y="113.3">3</text>
<text x="254" y="115.6">4</text>
<text x="254" y="118">5</text>
<text x="56.5" y="120.3">1</text>
<text x="56.5" y="122.7">2</text>
<text x="56.5" y="125">3</text>
<text x="62.1" y="125">6</text>
<text x="62.1" y="122.7">7</text>
<text x="62.1" y="120.3">8</text>
<text x="254" y="120.3">6</text>
<text x="56.5" y="127.4">4</text>
<text x="62.1" y="127.4">5</text>
<text x="14.3" y="132.1">B</text>
<text x="280.1" y="132.1">B</text>
<text x="14.3" y="176.7">A</text>
<text x="141.1" y="174.3">1</text>
<text x="141.1" y="176.7">2</text>
<text x="141.1" y="179">3</text>
<text x="146.7" y="179">6</text>
<text x="146.7" y="176.7">7</text>
<text x="146.7" y="174.3">8</text>
<text x="197.3" y="175.5">Title</text>
<text x="280.1" y="176.7">A</text>
<text x="141.1" y="181.4">4</text>
<text x="146.7" y="181.4">5</text>
<text x="197.3" y="182.6">Size</text>
<text x="209" y="182.6">Number</text>
<text x="256.1" y="182.6">Revision</text>
<text x="197.3" y="189.6">Date:</text>
<text x="197.3" y="192">File:</text>
<text x="198.5" y="186.1">A4</text>
<text x="207.9" y="189.6">7-Jan-2012</text>
<text x="207.9" y="192">D:\变频器\tu20111110\欧美变频器图纸.ddb</text>
<text x="244.3" y="189.6">Sheet</text>
<text x="244.3" y="192">Drawn By:</text>
<text x="250.9" y="189.6">of</text>
<text x="46.1" y="196.6">1</text>
<text x="113.6" y="196.6">2</text>
<text x="181.1" y="196.6">3</text>
<text x="248.6" y="196.6">4</text>
</g>
<g font-size="2.1" fill="#800000">
<text x="61.6" y="28.7">E3</text>
<text x="83.7" y="25.2">VV+</text>
<text x="30.6" y="40.5">G3'</text>
<text x="45.9" y="38.1">VCC</text>
<text x="175.4" y="40.5">G3</text>
<text x="189.6" y="36.9">VV+</text>
<text x="210.9" y="36.9">VV-</text>
<text x="69.6" y="45.1">VV-</text>
<text x="242.7" y="42.8">G5</text>
<text x="242.7" y="45.1">E5</text>
<text x="211.4" y="53.4">E3</text>
<text x="242.7" y="52.2">E6</text>
<text x="91.3" y="59.3">VV-</text>
<text x="149.6" y="56.9">VV-</text>
<text x="242.7" y="54.5">G6</text>
<text x="45.1" y="63.9">E1</text>
<text x="131.5" y="62.8">E3</text>
<text x="121.6" y="69.8">VV-</text>
<text x="170.8" y="67.5">VCC</text>
<text x="92.2" y="75.7">E3</text>
<text x="242.7" y="75.7">G1</text>
<text x="242.7" y="78.1">E1</text>
<text x="90.3" y="88.6">+BUS</text>
<text x="149.6" y="86.3">VCC</text>
<text x="191.9" y="85.1">I2</text>
<text x="242.7" y="87.5">G2</text>
<text x="242.7" y="85.1">E2</text>
<text x="131.2" y="94.5">VV-</text>
<text x="46.1" y="101.5">VV-</text>
<text x="60.2" y="101.5">VV+</text>
<text x="65.6" y="100.3">E3</text>
<text x="84.4" y="102.7">E3</text>
<text x="61.6" y="113.3">E5</text>
<text x="83.5" y="109.7">VW+</text>
<text x="242.7" y="110.9">E3</text>
<text x="242.7" y="108.6">G3</text>
<text x="189.3" y="119.1">VW+</text>
<text x="210.7" y="119.1">VW-</text>
<text x="242.7" y="118">E4</text>
<text x="30.6" y="125">G5'</text>
<text x="45.9" y="122.7">VCC</text>
<text x="175.4" y="125">G5</text>
<text x="242.7" y="120.3">G4</text>
<text x="69.6" y="129.7">VW-</text>
<text x="211.4" y="135.6">E5</text>
<text x="90.5" y="143.8">VW-</text>
<text x="149.6" y="141.5">VW-</text>
<text x="45.1" y="148.5">E5</text>
<text x="131.5" y="147.3">E5</text>
<text x="121.3" y="154.4">VW-</text>
<text x="170.8" y="152">VCC</text>
<text x="92.2" y="160.3">E5</text>
<text x="90.3" y="173.2">+BUS</text>
<text x="149.6" y="170.8">VCC</text>
<text x="191.9" y="169.6">I3</text>
<text x="130.6" y="179">VW-</text>
<text x="65.6" y="184.9">E5</text>
<text x="46.1" y="186.1">VW-</text>
<text x="60.2" y="186.1">VW+</text>
<text x="84.4" y="187.3">E5</text>
</g>
<g font-size="2.1" fill="#000080">
<text x="68.9" y="25.4">D?</text>
<text x="57.4" y="32.3">IC2</text>
<text x="68.9" y="32">ZENER2</text>
<text x="86.3" y="32.3">R?</text>
<text x="86.3" y="34.6">16.5K</text>
<text x="100.4" y="34.4">R?</text>
<text x="107.4" y="34.4">R?</text>
<text x="123.2" y="32.3">Q?</text>
<text x="123.2" y="34.6">NPN</text>
<text x="139.7" y="32.3">Q?</text>
<text x="139.7" y="34.6">NPN</text>
<text x="149.1" y="34.1">D?</text>
<text x="40.9" y="38.6">R?</text>
<text x="69.2" y="38.6">R?</text>
<text x="78.6" y="39">DIODE</text>
<text x="80.9" y="36.7">D?</text>
<text x="100.4" y="36.5">10K</text>
<text x="107.4" y="36.5">10K</text>
<text x="149.1" y="36.3">DIODE</text>
<text x="156.1" y="36.9">D?</text>
<text x="163.2" y="38.6">R275</text>
<text x="252.6" y="39.3">P13</text>
<text x="38.6" y="42.1">470R</text>
<text x="38.6" y="45.6">R?</text>
<text x="57.4" y="46.3">DIP8</text>
<text x="69.2" y="42.1">3.01K</text>
<text x="80.9" y="43.5">C?</text>
<text x="80.9" y="45.6">CAP</text>
<text x="94.7" y="46.1">IC12</text>
<text x="123.2" y="46.3">Q?</text>
<text x="139.7" y="46.3">Q?</text>
<text x="160.9" y="45.6">R?</text>
<text x="163.2" y="42.3">4.7R</text>
<text x="193.8" y="43.8">C?</text>
<text x="193.8" y="46.1">22u/35V</text>
<text x="205.6" y="43.8">C?</text>
<text x="205.6" y="46.1">CAP</text>
<text x="215" y="43.8">C?</text>
<text x="215" y="46.1">33u/25V</text>
<text x="226.7" y="43.8">C?</text>
<text x="226.7" y="46.1">CAP</text>
<text x="38.6" y="49.1">470R</text>
<text x="40.7" y="51.1">C?</text>
<text x="67.5" y="48.4">R?</text>
<text x="67.5" y="50.6">16.5K</text>
<text x="94.7" y="48.7">339</text>
<text x="123.2" y="48.7">PNP</text>
<text x="139.7" y="48.7">PNP</text>
<text x="149.1" y="48.2">D?</text>
<text x="149.1" y="50.3">DIODE</text>
<text x="160.9" y="49.4">10R</text>
<text x="259.6" y="51.1">W PHASE IGBT</text>
<text x="40.7" y="57.8">CAP</text>
<text x="52.7" y="55">R?</text>
<text x="52.7" y="58.5">20K</text>
<text x="69.2" y="60">C?</text>
<text x="99.5" y="55.7">D?</text>
<text x="252.6" y="58.1">W</text>
<text x="54.8" y="60.5">C?</text>
<text x="69.2" y="62.1">CAP</text>
<text x="78.3" y="64.9">IC12</text>
<text x="99.5" y="62.5">DIODE</text>
<text x="99.7" y="64.4">R?</text>
<text x="111.3" y="62.8">D?</text>
<text x="54.8" y="67.2">CAP</text>
<text x="78.3" y="67.7">339</text>
<text x="99.7" y="67.9">1M</text>
<text x="111.3" y="69.6">DIODE</text>
<text x="133.3" y="69.6">R?</text>
<text x="133.3" y="71.7">1K</text>
<text x="45.4" y="72.4">D?</text>
<text x="57.4" y="73.8">R?</text>
<text x="57.4" y="77.3">47K</text>
<text x="99.5" y="72.2">D?</text>
<text x="124" y="76.6">R?</text>
<text x="173.3" y="74.3">R?</text>
<text x="173.3" y="76.4">330R</text>
<text x="252.6" y="72.2">P14</text>
<text x="45.4" y="78.8">ZENER2</text>
<text x="50.3" y="80.9">R?</text>
<text x="99.5" y="79">DIODE</text>
<text x="101.9" y="81.5">C?</text>
<text x="124" y="78.8">47K</text>
<text x="135" y="81.3">Q?</text>
<text x="135" y="83.4">NPN</text>
<text x="177.3" y="83.9">5</text>
<text x="179.7" y="80.2">IC20C</text>
<text x="189.1" y="83.9">6</text>
<text x="259.6" y="83.9">U PHASE IGBT</text>
<text x="48" y="87.9">R?</text>
<text x="50.3" y="84.3">10K</text>
<text x="69.2" y="85.8">C?</text>
<text x="69.2" y="87.9">CAP</text>
<text x="101.9" y="88.4">CAP</text>
<text x="124" y="88.4">R?</text>
<text x="142.1" y="86.3">IC1</text>
<text x="43.9" y="93.1">R?</text>
<text x="43.9" y="95.2">1K</text>
<text x="48" y="91.5">1.33K</text>
<text x="58.1" y="93.1">R?</text>
<text x="58.1" y="95.2">20K</text>
<text x="69.2" y="92.8">C?</text>
<text x="69.2" y="94.9">CAP</text>
<text x="78.3" y="90.7">IC12</text>
<text x="78.3" y="93.6">339</text>
<text x="86.3" y="90.9">R?</text>
<text x="86.3" y="93.3">63.4K</text>
<text x="95" y="94">330K*6</text>
<text x="97.4" y="90.3">R?</text>
<text x="106.8" y="95.4">C?</text>
<text x="124" y="90.5">47K</text>
<text x="153.8" y="92.6">R?</text>
<text x="175" y="95.4">Q?</text>
<text x="179.7" y="90">74HC14D</text>
<text x="252.6" y="90.9">U</text>
<text x="106.8" y="97.8">CAP</text>
<text x="118.3" y="100.1">IC12</text>
<text x="142.1" y="100.3">DIP8</text>
<text x="153.8" y="96.4">10K</text>
<text x="163.9" y="98">R?</text>
<text x="163.9" y="100.3">10K</text>
<text x="175" y="97.6">NPN</text>
<text x="118.3" y="103">339</text>
<text x="252.6" y="105.1">P15</text>
<text x="68.9" y="110">D?</text>
<text x="57.4" y="116.8">IC6</text>
<text x="68.9" y="116.6">ZENER2</text>
<text x="86.3" y="116.8">R?</text>
<text x="86.3" y="119.1">16.5K</text>
<text x="100.4" y="118.9">R?</text>
<text x="107.4" y="118.9">R?</text>
<text x="123.2" y="116.8">Q?</text>
<text x="123.2" y="119.1">NPN</text>
<text x="139.7" y="116.8">Q?</text>
<text x="139.7" y="119.1">NPN</text>
<text x="149.1" y="118.6">D?</text>
<text x="259.6" y="116.8">V PHASE IGBT</text>
<text x="40.9" y="123.1">R?</text>
<text x="69.2" y="123.1">R?</text>
<text x="78.6" y="123.6">DIODE</text>
<text x="80.9" y="121.3">D?</text>
<text x="100.4" y="121">10K</text>
<text x="107.4" y="121">10K</text>
<text x="149.1" y="120.7">DIODE</text>
<text x="156.1" y="121.5">D?</text>
<text x="163.2" y="123.1">R260</text>
<text x="193.8" y="125.9">C?</text>
<text x="205.6" y="125.9">C?</text>
<text x="215" y="125.9">C?</text>
<text x="226.7" y="125.9">C?</text>
<text x="252.6" y="123.9">V</text>
<text x="38.6" y="126.7">470R</text>
<text x="38.6" y="130.1">R?</text>
<text x="57.4" y="130.9">DIP8</text>
<text x="69.2" y="126.7">3.01K</text>
<text x="80.9" y="128">C?</text>
<text x="80.9" y="130.1">CAP</text>
<text x="94.7" y="130.7">IC14</text>
<text x="123.2" y="130.9">Q?</text>
<text x="139.7" y="130.9">Q?</text>
<text x="160.9" y="130.1">R?</text>
<text x="163.2" y="126.9">4.7R</text>
<text x="193.8" y="128.3">22u/35V</text>
<text x="205.6" y="128.3">CAP</text>
<text x="215" y="128.3">33u/25V</text>
<text x="226.7" y="128.3">CAP</text>
<text x="38.6" y="133.7">470R</text>
<text x="40.7" y="135.6">C?</text>
<text x="67.5" y="133">R?</text>
<text x="67.5" y="135.1">16.5K</text>
<text x="94.7" y="133.2">339</text>
<text x="123.2" y="133.2">PNP</text>
<text x="139.7" y="133.2">PNP</text>
<text x="149.1" y="132.8">D?</text>
<text x="149.1" y="134.9">DIODE</text>
<text x="160.9" y="134">10R</text>
<text x="40.7" y="142.4">CAP</text>
<text x="52.7" y="139.5">R?</text>
<text x="52.7" y="143.1">20K</text>
<text x="99.5" y="140.3">D?</text>
<text x="54.8" y="145">C?</text>
<text x="69.2" y="144.5">C?</text>
<text x="69.2" y="146.7">CAP</text>
<text x="78.3" y="149.5">IC14</text>
<text x="99.5" y="147.1">DIODE</text>
<text x="99.7" y="148.9">R?</text>
<text x="111.3" y="147.3">D?</text>
<text x="54.8" y="151.8">CAP</text>
<text x="78.3" y="152.2">339</text>
<text x="99.7" y="152.5">1M</text>
<text x="111.3" y="154.1">DIODE</text>
<text x="133.3" y="154.1">R?</text>
<text x="45.4" y="157">D?</text>
<text x="57.4" y="158.3">R?</text>
<text x="57.4" y="161.9">47K</text>
<text x="99.5" y="156.7">D?</text>
<text x="124" y="161.2">R?</text>
<text x="133.3" y="156.2">1K</text>
<text x="173.3" y="158.8">R?</text>
<text x="173.3" y="161">330R</text>
<text x="45.4" y="163.3">ZENER2</text>
<text x="50.3" y="165.5">R?</text>
<text x="99.5" y="163.5">DIODE</text>
<text x="101.9" y="166.1">C?</text>
<text x="124" y="163.3">47K</text>
<text x="135" y="165.9">Q?</text>
<text x="135" y="168">NPN</text>
<text x="179.7" y="164.7">IC20B</text>
<text x="48" y="172.5">R?</text>
<text x="50.3" y="168.9">10K</text>
<text x="69.2" y="170.4">C?</text>
<text x="69.2" y="172.5">CAP</text>
<text x="101.9" y="172.9">CAP</text>
<text x="124" y="172.9">R?</text>
<text x="142.1" y="170.8">IC5</text>
<text x="163.9" y="170.8">R?</text>
<text x="163.9" y="173.2">10K</text>
<text x="177.3" y="168.5">3</text>
<text x="189.1" y="168.5">4</text>
<text x="43.9" y="177.6">R?</text>
<text x="43.9" y="179.8">1K</text>
<text x="48" y="176">1.33K</text>
<text x="58.1" y="177.6">R?</text>
<text x="58.1" y="179.8">20K</text>
<text x="69.2" y="177.4">C?</text>
<text x="69.2" y="179.5">CAP</text>
<text x="78.3" y="175.3">IC14</text>
<text x="78.3" y="178.1">339</text>
<text x="86.3" y="175.5">R?</text>
<text x="86.3" y="177.9">63.4K</text>
<text x="95" y="178.6">330K*6</text>
<text x="97.4" y="174.8">R?</text>
<text x="124" y="175">47K</text>
<text x="153.8" y="177.1">R?</text>
<text x="179.7" y="174.6">74HC14D</text>
<text x="252.6" y="177.9">PDL ELECTRONICS LTD</text>
<text x="106.8" y="180">C?</text>
<text x="106.8" y="182.3">CAP</text>
<text x="118.3" y="184.7">IC14</text>
<text x="142.1" y="184.9">DIP8</text>
<text x="153.8" y="180.9">10K</text>
<text x="175" y="180">Q?</text>
<text x="175" y="182">NPN</text>
<text x="219.6" y="184.9">E141-611P</text>
<text x="264.3" y="184.9">V1.0</text>
<text x="118.3" y="187.5">339</text>
<text x="264.3" y="189.6">4/5</text>
<text x="264.3" y="192">李和明</text>
</g>
</svg>
